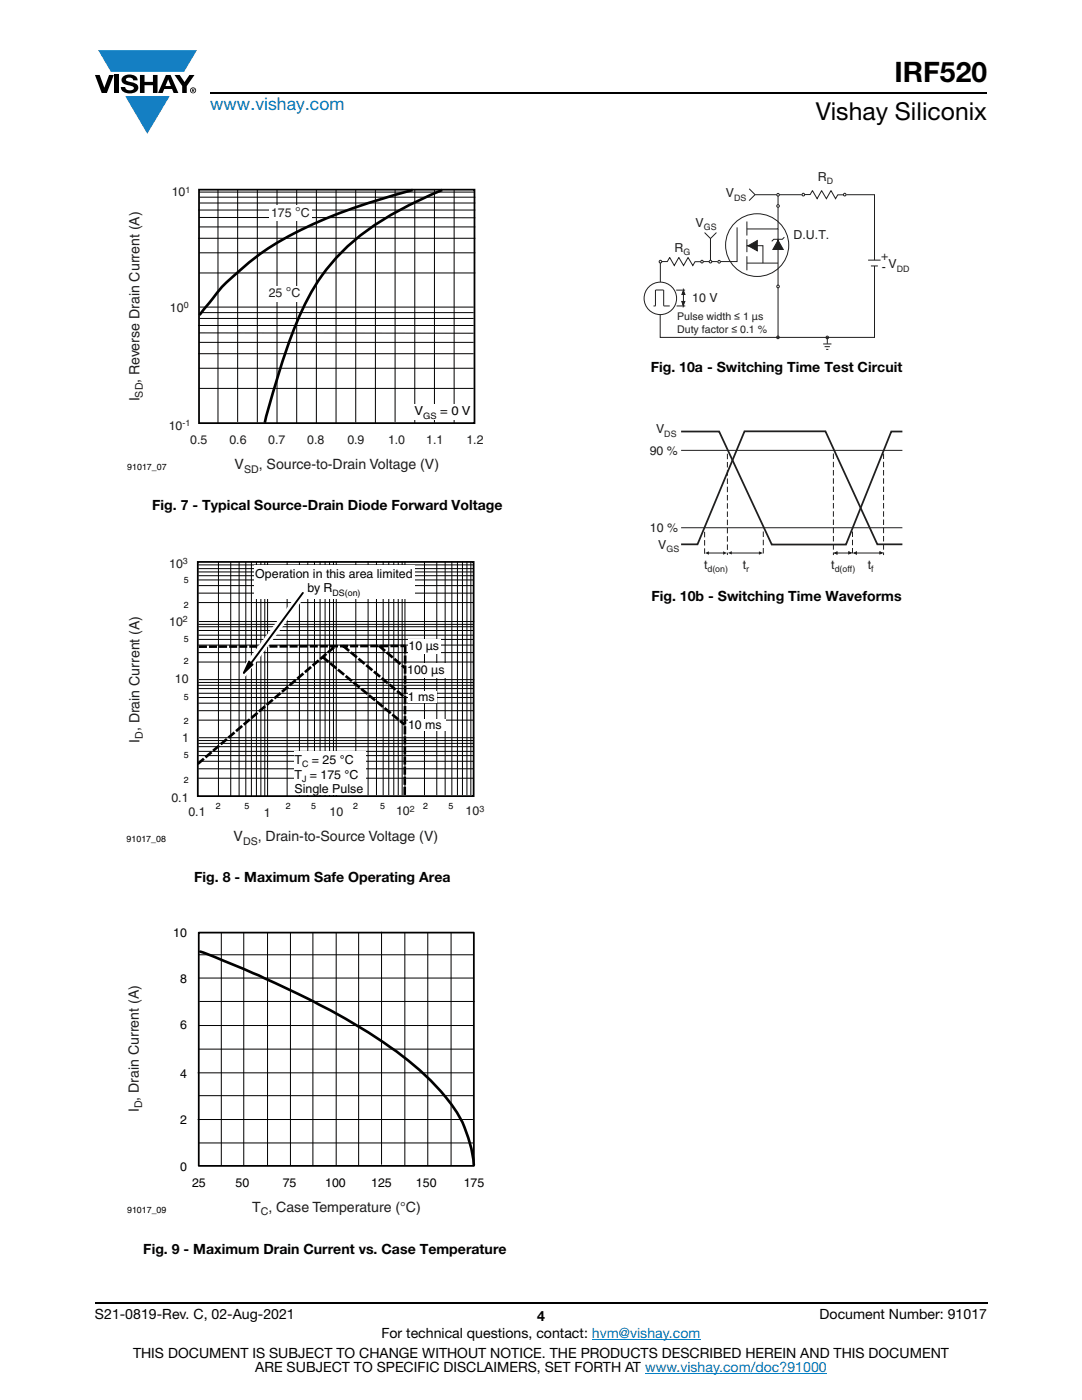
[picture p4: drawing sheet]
<svg xmlns="http://www.w3.org/2000/svg" width="216mm" height="279mm" viewBox="0 0 216 279" stroke-linecap="round" stroke-linejoin="round" font-family="sans-serif">
<g fill="#147fc3">
<path d="M19.6 10h19.7l-2.6 4.3h-1.1h-13.5z"/>
<path d="M25 19.2h8.9l-4.5 7.5z"/>
</g>
<g fill="#000">
<path d="M18.9 15h1l.9 2.5 1-2.5h.9l-1.4 3.6h-1zM22.9 15h.9v3.6h-.9zM24.6 15.3a2.1 2.1 0 0 1 2.8 .3l.1 .4h-.9a.79 .79 0 0 0-.7-.5 .79 .79 0 0 0-.8 .4l.3 .3 1 .2a1.08 1.08 0 0 1 1.2 1 1.08 1.08 0 0 1-1.1 1.2 1.73 1.73 0 0 1-2.4-1.2h.9a.96 .96 0 0 0 .8 .6 .96 .96 0 0 0 .9-.4 1.31 1.31 0 0 0-1.2-.6 1.03 1.03 0 0 1-1.1-.6 1.03 1.03 0 0 1 .2-1.1zM27.9 15h.9v1.3h1.7v-1.3h.9v3.6h-.9v-1.6h-1.7v1.6h-.9zM34.8 15h1.1l.9 1.4 1-1.4h1l-1.5 2.2v1.4h-.9v-1.4z"/>
<path d="M33.6 15.9l.5 1.3h-1.1zM33.1 15l-1.6 3.6h1l.3-.8h1.5l.3 .8h1l-1.6-3.6z"/>
<path d="M38.4 17.8h.2v.2h-.2zM38.3 17.7v.7h.1v-.3l.4 .3-.2-.3 .2-.2-.1-.2z"/>
<path d="M38.1 18a.46 .46 0 0 1 .9 0 .46 .46 0 0 1-.9 0zM37.9 18a.6 .6 0 0 0 1.2 0 .6 .6 0 0 0-1.2 0z"/>
</g>
<path d="M42 18.6h155M18.9 260h178.1" fill="none" stroke="#000" stroke-width=".36"/>
<path d="M118.1 267.3h21.7M128.7 274h36.3" fill="none" stroke="#007ec4" stroke-width=".2"/>
<path d="M39.7 37.9h55v46.5h-55z" fill="none" stroke="#000" stroke-width=".35"/>
<g fill="none" stroke="#000" stroke-width=".2">
<path d="M39.7 38.3h54.9M39.8 39.4h55M43.5 37.9v46.5M47.4 37.9v46.3M51.3 37.9v46.4M55.3 37.9v46.5M59.2 37.9v46.5M63.1 37.9v46.5M67.1 37.9v46.5M71 37.9v46.4M74.9 37.9v46.5M78.8 37.9v46.3"/>
<path d="M82.8 37.9v46.5M86.7 37.8v46.6M90.6 37.9v46.5M39.6 47.6h55.2M39.6 41.9h55.2M39.7 43.4l55.1 .1M39.7 45.3h55.1M39.7 50.5h55.1M39.7 54.5h55.1M39.8 40.5h55M39.5 70.6h55M39.6 65h54.9"/>
<path d="M39.7 66.4l54.8 .1M39.7 68.3h54.8M39.7 73.5h54.8M39.7 77.5h54.8M39.8 61.3h54.7M39.8 62.4h54.7M39.8 63.6h54.7"/>
</g>
<path d="M82.3 37.9a107.8 107.8 0 0 0-26.3 10.2 56 56 0 0 0-12.6 10.3l-3.6 4.5M88.2 37.9a61.7 61.7 0 0 0-19.2 11.6 41.6 41.6 0 0 0-10.4 16.4 185 185 0 0 0-5.8 18.5" fill="none" stroke="#000" stroke-width=".53"/>
<g fill="#fff">
<path d="M53.3 57h6.9v3.2h-6.9z"/>
<path d="M53.8 41.1h8.4v3h-8.4z"/>
<path d="M82.7 80.7h11.3v3.1h-11.3z"/>
</g>
<g fill="none" stroke="#000" stroke-width=".2">
<path d="M39.6 112.7h54.9M39.6 113.5h54.9M39.6 114.1h54.9M39.6 114.9h54.9M39.6 115.7h54.9M39.6 116.9h54.9M39.6 118.4h54.9M43.6 112.1v46.9M46 112.1v46.9M47.7 112.1v46.9M49 112.1v46.9M50.2 112.1v46.9"/>
<path d="M51.2 112.1v46.9M52.1 112.1v46.9M52.8 112.1v46.9M53.4 112.1v46.9M57.3 112.1v46.9M59.7 112.1v46.9M61.4 112.1v46.9M62.8 112.1v46.9M63.9 112.1v46.9M64.9 112.1v46.9M65.8 112.1v46.9M66.5 112.1v46.9"/>
<path d="M67.1 112.1v46.9M71 112.1v46.6M73.4 112.1v46.6M75.1 112.1v46.6M76.5 112.1v46.6M77.6 112.1v46.6M78.6 112.1v46.6M79.5 112.1v46.6M80.2 112.1v46.6M80.8 112.1v46.6M84.7 112.1v46.6M87.2 112.1v46.6"/>
<path d="M88.8 112.1v46.6M90.2 112.1v46.6M91.3 112.1v46.6M92.3 112.1v46.6M93.2 112.1v46.6M93.9 112.1v46.6M39.5 136.8h54.9M39.6 136.2h54.9M39.6 137.4h54.9M39.6 138.4h54.9M39.6 139.2h54.9M39.6 124.6h54.9"/>
<path d="M39.6 125.1h54.9M39.6 125.8h54.9M39.6 126.8h54.9M39.6 127.6h54.9M39.6 128.7h54.9M39.6 130.2h54.9M39.6 132.1h54.9M39.6 120.3h54.9M39.7 135.6h54.9M39.7 124h54.9M39.6 147.8h54.9M39.6 148.4h54.9"/>
<path d="M39.6 149h54.9M39.6 150h54.9M39.6 150.8h54.9M39.6 151.9h54.9M39.6 153.4h54.9M39.6 155.3h54.9M39.6 140.3h54.9M39.6 141.8h54.9M39.6 143.7h54.9M39.7 147.2h54.9"/>
</g>
<path d="M39.5 112.1h55v46.8h-55z" fill="none" stroke="#000" stroke-width=".35"/>
<path d="M39.7 129.1l41.2-.2M64.3 131.1l16.4 13.5M68.4 128.9l12.6 10.5M75.6 128.9l5.2 4.4M80.8 128.8v30.2M39.5 152.5l27.5-23.6" fill="none" stroke="#000" stroke-width=".53" stroke-dasharray="1.6 .4" stroke-linecap="butt"/>
<g fill="#fff">
<path d="M81.6 127.6h6.4v2.9h-6.4z"/>
<path d="M81.4 132.3h7.6v2.9h-7.6z"/>
<path d="M81.4 138.1h5.7v2.2h-5.7z"/>
<path d="M81.4 143.6h7.4v2.3h-7.4z"/>
<path d="M50.8 112.8h32v6.7h-32z"/>
</g>
<path d="M60.1 117.5l.9 1.3-12 16.2-.9-1.4z" fill="#fff"/>
<path d="M49.7 132l.7 .6-1.8 1.7z" fill="#000"/>
<path d="M49.7 132l.7 .6-1.8 1.7z" fill="none" stroke="#000" stroke-width=".35"/>
<path d="M60.4 118.3l-10.5 14.3" fill="none" stroke="#000" stroke-width=".38"/>
<path d="M58.7 149.9h14.2v8.7h-14.2z" fill="#fff"/>
<g fill="none" stroke="#000" stroke-width=".2">
<path d="M39.7 190.5h54.8M39.7 195.2h54.8M39.8 199.9h54.8M44.2 186.2v46.3M48.6 186.2v46.3M53.4 186.2v46.3M58 186.2v46.3M62.4 186.2v46.3M67.1 186.2v46.3M71.6 186.2v46.3M76.1 186v46.4M80.8 186.2v46.3"/>
<path d="M85.4 186.2v46.3M90 186.2v46.3M39.5 214.1h54.8M39.7 204.7h54.8M39.7 209.4h54.8M39.7 218.7h54.8M39.5 223.4h54.8M39.7 228.1h54.8"/>
</g>
<path d="M39.7 186.1h54.9v46.6h-54.9z" fill="none" stroke="#000" stroke-width=".35"/>
<path d="M40 189.9l4.5 1.8a192.4 192.4 0 0 1 30.5 15.3 54.5 54.5 0 0 1 16.2 15 25.3 25.3 0 0 1 3.3 10.5" fill="none" stroke="#000" stroke-width=".53"/>
<g fill="none" stroke="#211e1e" stroke-width=".2">
<path d="M132.1 52.2h1.1l.4-.8 .9 1.6 1-1.6 .9 1.6 .9-1.6 .9 1.6 .5-.8h1.1M147.1 45.4v6.8h-3.2M149 52.5h6.2M149 49h3.2v3.5M149 44.2v2.8M149 47.8v2.5M149 51.1v2.8M155.2 41.4v4.3h-6.2"/>
<circle cx="155.2" cy="38.9" r=".26"/>
<circle cx="131.8" cy="52.2" r=".26"/>
<circle cx="140.1" cy="52.2" r=".26"/>
<circle cx="141.8" cy="52.2" r=".26"/>
<circle cx="143.5" cy="52.2" r=".26"/>
<circle cx="151.1" cy="48.9" r="6.3"/>
</g>
<path d="M149.3 49l1.8-1v1z" fill="#211e1e"/>
<path d="M149.3 49l1.8-1v1z" fill="none" stroke="#211e1e" stroke-width=".2"/>
<path d="M149.3 49h1.8v1.1z" fill="#211e1e"/>
<path d="M149.3 49h1.8v1.1z" fill="none" stroke="#211e1e" stroke-width=".2"/>
<path d="M155.3 48l1 1.8h-1z" fill="#211e1e"/>
<path d="M155.3 48l1 1.8h-1z" fill="none" stroke="#211e1e" stroke-width=".2"/>
<path d="M155.3 48v1.8h-1.1z" fill="#211e1e"/>
<g fill="none" stroke="#211e1e" stroke-width=".2">
<path d="M155.3 39.1v1.7M155.5 38.9h4.5M160.6 38.8h1.1l.4-.7 .9 1.6 .9-1.6 1 1.6 .9-1.6 .9 1.6 .5-.8h1M168.9 38.9h5.6v13M132.4 57.9h-1.6v3.2h-.4M132.4 57.9v3.2h1.2M136.4 58.4v2.2M155.3 48v1.8h-1.1zM155.3 57.4v9.9M156.5 47.3l-.4 .5h-1.7l-.4 .4M173.2 51.9h2.5M173.8 53.1h1.4"/>
<path d="M174.5 53.1v14.2h-42.8v-4.5M164.3 68.6h1.6M164.5 69.2h1.1M164.9 69.7h.4M165.1 67.4v1.2"/>
<circle cx="160.3" cy="38.8" r=".26"/>
<circle cx="168.5" cy="38.8" r=".26"/>
<circle cx="131.8" cy="59.5" r="3.2"/>
<circle cx="155.3" cy="41.1" r=".26"/>
<circle cx="155.3" cy="57.2" r=".26"/>
</g>
<path d="M136.4 58v.8h-.3z" fill="#211e1e"/>
<path d="M136.4 58v.8h-.3z" fill="none" stroke="#211e1e" stroke-width=".2"/>
<path d="M136.4 58l.3 .8h-.3z" fill="#211e1e"/>
<path d="M136.4 58l.3 .8h-.3z" fill="none" stroke="#211e1e" stroke-width=".2"/>
<path d="M136 60.2h.3v.8z" fill="#211e1e"/>
<path d="M136 60.2h.3v.8z" fill="none" stroke="#211e1e" stroke-width=".2"/>
<path d="M136.3 60.2h.4l-.4 .8z" fill="#211e1e"/>
<g fill="none" stroke="#211e1e" stroke-width=".2">
<path d="M149.5 37.7l1.2 1.2M155 38.9h-4.4l-1.1 1.1M131.8 52.5v3.8M134.9 57.9h1.8M140.3 52.2h1.2M140.6 46.4l1.2 1.2v4.3M142 52.2h1.2M143 46.4l-1.2 1.2M155.3 45.7v11.2M135 61.1h1.7M136.3 60.2h.4l-.4 .8z"/>
<circle cx="155.2" cy="67.3" r=".26"/>
<circle cx="165.1" cy="67.4" r=".26"/>
</g>
<path d="M135.9 86.1h7.6l10.5 22.6h14.8l9-22.6h2.3M135.9 108.6h3.3l9.4-22.5h16.1l10.4 22.5h5" fill="none" stroke="#201d1e" stroke-width=".35"/>
<path d="M135.9 89.9h44.2M135.9 105.3h44.2" fill="none" stroke="#201d1e" stroke-width=".2"/>
<path d="M140.6 106.1v4.6" fill="none" stroke="#201d1e" stroke-width=".2" stroke-dasharray="1.1 .5" stroke-linecap="butt"/>
<g fill="#201d1e">
<path d="M170.2 110.4h.8v.3z"/>
<path d="M170.2 110.4l.8-.4v.4z"/>
<path d="M166.3 110.4h.8v.3z"/>
<path d="M166.3 110.4l.8-.4v.4z"/>
<path d="M169.3 110.3h.8l-.8 .4z"/>
<path d="M169.3 110l.8 .3h-.8z"/>
<path d="M175.5 110.3h.8l-.8 .4z"/>
<path d="M175.5 110l.8 .3h-.8z"/>
</g>
<path d="M145.1 90.6v20.2M166.3 90.5v20.3M176.3 90.5v20.3M152.3 106.1v4.6M170.1 106.1v4.6" fill="none" stroke="#201d1e" stroke-width=".2" stroke-dasharray="1.1 .5" stroke-linecap="butt"/>
<path d="M141.1 110.4h3.2M145.6 110.4h6.2M166.8 110.4h2.9M171 110.4h4.9" fill="none" stroke="#201d1e" stroke-width=".2"/>
<g fill="#201d1e">
<path d="M170.2 110.4h.8v.3z"/>
<path d="M170.2 110.4l.8-.4v.4z"/>
<path d="M166.3 110.4h.8v.3z"/>
<path d="M166.3 110.4l.8-.4v.4z"/>
<path d="M169.3 110.3h.8l-.8 .4z"/>
<path d="M169.3 110l.8 .3h-.8z"/>
<path d="M175.5 110.3h.8l-.8 .4z"/>
<path d="M175.5 110l.8 .3h-.8z"/>
<path d="M145.2 110.3h.8v.4z"/>
<path d="M145.2 110.3l.8-.3v.3z"/>
<path d="M140.7 110.4h.8v.3z"/>
<path d="M140.7 110.4l.8-.4v.4z"/>
<path d="M144.3 110.4h.8l-.8 .3z"/>
<path d="M144.3 110l.8 .4h-.8z"/>
<path d="M151.4 110.4h.8l-.8 .3z"/>
<path d="M151.4 110l.8 .4h-.8z"/>
</g>
<text font-size="5.6" x="178.5" y="16.4">IRF520</text>
<text font-size="4.9" x="162.8" y="24">Vishay Siliconix</text>
<text font-size="3.5" fill="#007ec4" x="42" y="21.9">www.vishay.com</text>
<g font-size="2.8" fill="#211e1e">
<text x="58.9" y="43.4">°</text>
<text x="57" y="59.3">°</text>
<text x="27.8" y="76.4" transform="rotate(-90 27.8 76.4)">, Reverse Drain Current (A)</text>
<text x="27.8" y="80.1" transform="rotate(-90 27.8 80.1)">I</text>
<text x="46.8" y="93.6">V</text>
<text x="51.6" y="93.6">, Source-to-Drain Voltage (V)</text>
<text x="27.8" y="148.3" transform="rotate(-90 27.8 148.3)">I , Drain Current (A)</text>
<text x="46.6" y="167.9">V</text>
<text x="51.4" y="167.9">, Drain-to-Source Voltage (V)</text>
<text x="27.7" y="222" transform="rotate(-90 27.7 222)">I , Drain Current (A)</text>
<text x="50.3" y="241.9">T , Case Temperature (°C)</text>
</g>
<g font-size="2.8">
<text x="129.9" y="74.2">Fig. 10a - Switching Time Test Circuit</text>
<text x="30.4" y="101.8">Fig. 7 - Typical Source-Drain Diode Forward Voltage</text>
<text x="130" y="120">Fig. 10b - Switching Time Waveforms</text>
<text x="38.8" y="176">Fig. 8 - Maximum Safe Operating Area</text>
<text x="28.6" y="250.2">Fig. 9 - Maximum Drain Current vs. Case Temperature</text>
<text x="18.9" y="263.3">S21-0819-Rev. C, 02-Aug-2021</text>
<text x="107.2" y="263.6">4</text>
<text x="163.6" y="263.3">Document Number: 91017</text>
<text x="76.1" y="267.1">For technical questions, contact: hvm@vishay.com</text>
<text x="26.5" y="271">THIS DOCUMENT IS SUBJECT TO CHANGE WITHOUT NOTICE. THE PRODUCTS DESCRIBED HEREIN AND THIS DOCUMENT</text>
<text x="50.9" y="273.8">ARE SUBJECT TO SPECIFIC DISCLAIMERS, SET FORTH AT www.vishay.com/doc?91000</text>
</g>
<g font-size="2.5" fill="#211e1e">
<text x="34.3" y="39.2">10</text>
<text x="144.8" y="39.3">V</text>
<text x="163.2" y="36.1">R</text>
<text x="54.1" y="43.4">175</text>
<text x="60" y="43.4">C</text>
<text x="138.8" y="45.3">V</text>
<text x="158.4" y="47.6">D.U.T.</text>
<text x="134.6" y="50.2">R</text>
<text x="175.8" y="51.9">+</text>
<text x="53.6" y="59.3">25</text>
<text x="58.2" y="59.3">C</text>
<text x="175.9" y="54.1">- V</text>
<text x="33.9" y="62.2">10</text>
<text x="138.1" y="60.2">10 V</text>
<text x="33.7" y="85.7">10</text>
<text x="38" y="88.5">0.5</text>
<text x="45.8" y="88.5">0.6</text>
<text x="53.5" y="88.5">0.7</text>
<text x="61.3" y="88.5">0.8</text>
<text x="69.3" y="88.5">0.9</text>
<text x="77.4" y="88.5">1.0</text>
<text x="85.1" y="88.5">1.1</text>
<text x="93.1" y="88.5">1.2</text>
<text x="33.8" y="113.3">10</text>
<text x="33.8" y="124.9">10</text>
<text x="34.9" y="136.3">10</text>
<text x="36.4" y="148.1">1</text>
<text x="34.2" y="160">0.1</text>
<text x="37.6" y="162.8">0.1</text>
<text x="52.6" y="163">1</text>
<text x="65.7" y="162.8">10</text>
<text x="79" y="162.7">10</text>
<text x="92.9" y="162.7">10</text>
</g>
<g font-size="2.5" fill="#050504">
<text x="82.7" y="82.8">V</text>
<text x="87.8" y="82.8">= 0 V</text>
<text x="85" y="129.8">µs</text>
<text x="86.1" y="134.5">µs</text>
<text x="84.9" y="145.5">ms</text>
<text x="58.8" y="152.4">T</text>
<text x="58.8" y="155.4">T</text>
<text x="61.8" y="155.4">= 175 °C</text>
<text x="62.2" y="152.4">= 25</text>
<text x="67.8" y="152.4">°C</text>
<text x="58.8" y="158.3">Single Pulse</text>
</g>
<g font-size="2.5" fill="#201d1e">
<text x="130.9" y="86.4">V</text>
<text x="129.6" y="90.7">90 %</text>
<text x="129.7" y="106.2">10 %</text>
<text x="131.4" y="109.5">V</text>
<text x="140.5" y="113.5">t</text>
<text x="148.2" y="113.5">t</text>
<text x="165.9" y="113.5">t</text>
<text x="173.1" y="113.5">t</text>
</g>
<g font-size="2.5">
<text x="50.9" y="115.3">Operation in this area limited</text>
<text x="61.3" y="118.2">by R</text>
<text x="81.5" y="129.8">10</text>
<text x="81.3" y="134.5">100</text>
<text x="81.4" y="140">1 ms</text>
<text x="81.4" y="145.5">10</text>
<text x="34.6" y="187">10</text>
<text x="35.9" y="196.3">8</text>
<text x="35.9" y="205.4">6</text>
<text x="35.9" y="215.2">4</text>
<text x="35.9" y="224.4">2</text>
<text x="35.9" y="233.7">0</text>
<text x="38.3" y="237">25</text>
<text x="47" y="237">50</text>
<text x="56.4" y="237">75</text>
<text x="64.9" y="237">100</text>
<text x="74.1" y="237">125</text>
<text x="83" y="237">150</text>
<text x="92.5" y="237">175</text>
</g>
<g font-size="2.1" fill="#211e1e">
<text x="135.1" y="63.9">Pulse width ≤ 1 µs</text>
<text x="135.1" y="66.4">Duty factor ≤ 0.1 %</text>
<text x="28.5" y="79.3" transform="rotate(-90 28.5 79.3)">SD</text>
<text x="48.7" y="94.3">SD</text>
<text x="28.5" y="147.5" transform="rotate(-90 28.5 147.5)">D</text>
<text x="48.5" y="168.6">DS</text>
<text x="28.4" y="221.2" transform="rotate(-90 28.4 221.2)">D</text>
<text x="52" y="242.6">C</text>
</g>
<g font-size="1.8" fill="#211e1e">
<text x="37" y="38.5">1</text>
<text x="146.5" y="40">DS</text>
<text x="165" y="36.8">D</text>
<text x="140.4" y="46">GS</text>
<text x="136.4" y="50.9">G</text>
<text x="178.9" y="54.2">DD</text>
<text x="36.7" y="61.5">0</text>
<text x="36.4" y="85">-1</text>
<text x="36.5" y="112.6">3</text>
<text x="36.5" y="124.2">2</text>
<text x="81.8" y="162">2</text>
<text x="95.6" y="162">3</text>
</g>
<g font-size="1.8" fill="#050504">
<text x="84.4" y="83.5">GS</text>
<text x="60.3" y="153.1">C</text>
<text x="60.3" y="156.1">J</text>
</g>
<g font-size="1.8" fill="#201d1e">
<text x="132.6" y="87.1">DS</text>
<text x="133" y="110.2">GS</text>
<text x="141.2" y="114.2">d(on)</text>
<text x="148.9" y="114.2">r</text>
<text x="166.6" y="114.2">d(off)</text>
<text x="173.8" y="114.2">f</text>
</g>
<g font-size="1.8">
<text x="25.4" y="93.8">91017_07</text>
<text x="36.7" y="116.4">5</text>
<text x="66.4" y="118.9">DS(on)</text>
<text x="36.7" y="121.3">2</text>
<text x="36.7" y="128.1">5</text>
<text x="36.7" y="132.6">2</text>
<text x="36.7" y="139.7">5</text>
<text x="36.7" y="144.5">2</text>
<text x="36.7" y="151.4">5</text>
<text x="36.7" y="156.2">2</text>
<text x="43" y="161.4">2</text>
<text x="48.8" y="161.4">5</text>
<text x="57" y="161.4">2</text>
<text x="62.1" y="161.4">5</text>
<text x="70.4" y="161.4">2</text>
<text x="75.9" y="161.4">5</text>
<text x="84.4" y="161.4">2</text>
<text x="89.5" y="161.4">5</text>
<text x="25.3" y="168.1">91017_08</text>
<text x="25.4" y="242">91017_09</text>
</g>
</svg>
